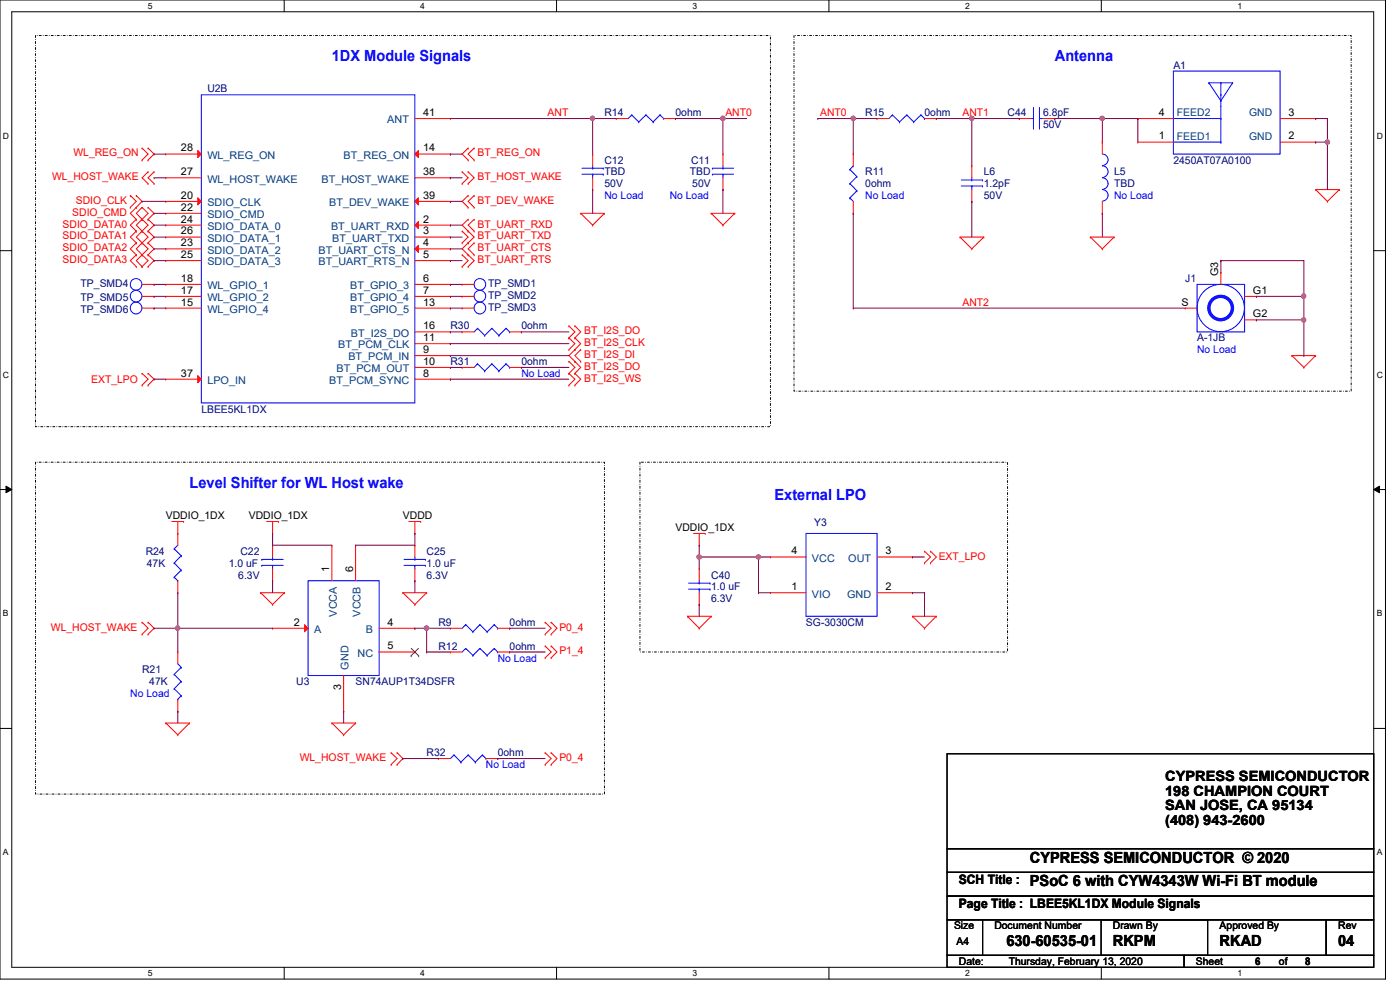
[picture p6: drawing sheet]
<svg xmlns="http://www.w3.org/2000/svg" width="297mm" height="210mm" viewBox="0 0 297 210" stroke-linecap="round" stroke-linejoin="round" font-family="sans-serif">
<path d="M0 0h293.9v207.7h-293.9zM2.5 2.5h288.9v202.7h-288.9z" fill="none" stroke="#000" stroke-width=".21"/>
<g fill="#fff">
<path d="M31.4 .3h.9v1.9h-.9z"/>
<path d="M31.4 205.4h.9v2h-.9z"/>
</g>
<path d="M60.3 0v2.5M60.3 205.2v2.5" fill="none" stroke="#000" stroke-width=".21"/>
<g fill="#fff">
<path d="M89.2 .3h.9v1.9h-.9z"/>
<path d="M89.2 205.4h.9v2h-.9z"/>
</g>
<path d="M118.1 0v2.5M118.1 205.2v2.5" fill="none" stroke="#000" stroke-width=".21"/>
<g fill="#fff">
<path d="M146.9 .3h1v1.9h-1z"/>
<path d="M146.9 205.4h1v2h-1z"/>
</g>
<path d="M175.9 0v2.5M175.9 205.2v2.5" fill="none" stroke="#000" stroke-width=".21"/>
<g fill="#fff">
<path d="M204.7 .3h1v1.9h-1z"/>
<path d="M204.7 205.4h1v2h-1z"/>
</g>
<path d="M233.6 0v2.5M233.6 205.2v2.5" fill="none" stroke="#000" stroke-width=".21"/>
<g fill="#fff">
<path d="M262.5 .3h1v1.9h-1z"/>
<path d="M262.5 205.4h1v2h-1z"/>
<path d="M.6 27.8h1.3v2h-1.3z"/>
<path d="M292.1 27.8h1.2v2h-1.2z"/>
<path d="M.6 78.5h1.3v2h-1.3z"/>
<path d="M292.1 78.5h1.2v2h-1.2z"/>
</g>
<path d="M0 53.2h2.5M291.4 53.2h2.5" fill="none" stroke="#000" stroke-width=".21"/>
<g fill="#fff">
<path d="M.6 129.2h1.2v1.9h-1.2z"/>
<path d="M292.1 129.2h1.1v1.9h-1.1z"/>
</g>
<path d="M0 103.8h2.5M1.3 103.1l1.2 .7-1.2 .7zM291.4 103.8l1.3-.7v1.4zM291.4 103.8h2.5" fill="none" stroke="#000" stroke-width=".21"/>
<path d="M1.3 103.1l1.2 .7-1.2 .7zM291.4 103.8l1.3-.7v1.4z" fill="#000"/>
<g fill="#fff">
<path d="M.6 179.8h1.2v2h-1.2z"/>
<path d="M292.1 179.8h1.1v2h-1.1z"/>
</g>
<path d="M0 154.5h2.5M200.9 159.9h90.5v20.1h-90.5zM291.4 154.5h2.5M200.9 180h90.5v5h-90.5zM200.9 185h90.5v5.1h-90.5zM200.9 195.1h7.5v7.5h-7.5zM200.9 190.1h90.5v5h-90.5zM208.4 195.1h72.9v7.5h-72.9zM233.6 195.1h22.6v7.5h-22.6zM281.3 195.1h10.1v7.5h-10.1zM200.9 202.6h50.3v2.6h-50.3zM251.2 202.6h40.2v2.6h-40.2z" fill="none" stroke="#000" stroke-width=".21"/>
<path d="M7.5 7.5h155.9v83h-155.9zM168.4 7.5h118.2v75.5h-118.2zM7.5 98h120.7v70.4h-120.7zM135.8 98h77.9v40.3h-77.9z" fill="none" stroke="#000" stroke-width=".21" stroke-dasharray=".4 .4 0 .4"/>
<g fill="none" stroke="#f00" stroke-width=".21">
<path d="M30.1 34h.1M30.1 31.4h.1M30.1 31.4l1.3 1.3-1.3 1.3M31.4 31.4h.1M31.4 34h.1M31.4 38.9h.1M31.4 36.4h.1M31.4 31.4l1.3 1.3-1.3 1.3M31.4 36.4l-1.3 1.3 1.3 1.2M32.7 38.9h.1M32.7 36.4h.1M32.7 36.4l-1.3 1.3 1.3 1.2"/>
<path d="M98 38.9h.1M98 36.4h.1M98 36.4l1.3 1.3-1.3 1.2M99.3 38.9h.1M99.3 36.4h.1M99.3 31.4h.1M99.3 34h.1M99.3 36.4l1.3 1.3-1.3 1.2M99.3 31.4l-1.3 1.3 1.3 1.3M100.6 34h.1M100.6 31.4h.1M100.6 31.4l-1.3 1.3 1.3 1.3"/>
<path d="M27.6 44h.1M27.6 41.5h.1M27.6 41.5l1.3 1.2-1.3 1.3M28.9 46.5h.1M28.9 49h.1M28.9 51.5h.1M28.9 54.1h.1M28.9 56.6h.1M28.9 44h.1M28.9 41.5h.1M28.9 51.5l-1.3 1.3 1.3 1.3M28.9 46.5l-1.3 1.3 1.3 1.2"/>
<path d="M28.9 44l-1.3 1.3 1.3 1.2M28.9 49l-1.3 1.3 1.3 1.2M28.9 54.1l-1.3 1.2 1.3 1.3M28.9 41.5l1.2 1.2-1.2 1.3M30.1 49h.1M30.1 46.5h.1M30.1 51.5h.1M30.1 54.1h.1M30.1 56.6h.1M30.1 44h.1M30.1 46.5l1.3 1.3-1.3 1.2M30.1 44l1.3 1.3-2.5 2.5 1.2 1.2"/>
<path d="M30.1 49l1.3 1.3-1.3 1.2M30.1 49l-1.2 1.3 2.5 2.5-2.5 2.5 1.2 1.3M30.1 51.5l-1.2 1.3 1.2 1.3M30.1 54.1l1.3 1.2-1.3 1.3M30.1 44l-1.2 1.3 1.2 1.2M31.4 46.5h.1M31.4 49h.1M31.4 51.5h.1M31.4 54.1h.1M31.4 56.6h.1M31.4 44h.1M31.4 46.5l1.3 1.3-1.3 1.2"/>
<path d="M31.4 51.5l1.3 1.3-1.3 1.3M31.4 49l1.3 1.3-1.3 1.2M31.4 44l1.3 1.3-1.3 1.2M31.4 54.1l1.3 1.2-1.3 1.3M98 51.5h.1M98 49h.1M98 56.6h.1M98 54.1h.1M98 49l1.3 1.3-1.3 1.2M98 54.1l1.3 1.2-1.3 1.3M99.3 46.5h.1M99.3 49h.1"/>
<path d="M99.3 51.5h.1M99.3 56.6h.1M99.3 54.1h.1M99.3 41.5h.1M99.3 44h.1M99.3 46.5l-1.3 1.3 2.6 2.5-1.3 1.2M99.3 54.1l1.3 1.2-1.3 1.3M99.3 51.5l-1.3 1.3 1.3 1.3M99.3 41.5l-1.3 1.2 1.3 1.3M100.6 49h.1M100.6 46.5h.1M100.6 54.1h.1"/>
<path d="M100.6 51.5h.1M100.6 44h.1M100.6 41.5h.1M100.6 46.5l-1.3 1.3 1.3 1.2M100.6 51.5l-1.3 1.3 1.3 1.3M100.6 41.5l-1.3 1.2 1.3 1.3M123.2 45.3h.1M123.2 45.3h5M123.2 45.3l2.5 2.5M125.7 47.8h.1M128.2 45.3h.1M128.2 45.3l-2.5 2.5"/>
<path d="M150.9 45.3h.1M150.9 45.3h5M150.9 45.3l2.5 2.5M153.4 47.8h.1M155.9 45.3h.1M155.9 45.3l-2.5 2.5M203.7 50.3h.1M203.7 50.3h5M203.7 50.3l2.5 2.5M206.2 52.8h.1M208.7 50.3h.1M208.7 50.3l-2.5 2.5"/>
<path d="M231.3 50.3h.1M231.3 50.3h5M231.3 50.3l2.5 2.5M233.8 52.8h.1M236.3 50.3h.1M236.3 50.3l-2.5 2.5M279.1 40.2h.1M279.1 40.2h5M279.1 40.2l2.5 2.5M281.6 42.7h.1M284.1 40.2h.1M284.1 40.2l-2.5 2.5"/>
<path d="M30.1 79.2h.1M30.1 79.2l1.3 1.2-1.3 1.3M31.4 79.2h.1M31.4 79.2l1.3 1.2-1.3 1.3M120.7 74.2h.1M120.7 71.7h.1M120.7 69.1h.1M120.7 79.2h.1M120.7 76.7h.1M120.7 71.7l1.3 1.2-1.3 1.3M120.7 69.1l1.3 1.3-1.3 1.3M120.7 79.2l1.3 1.2-1.3 1.3"/>
<path d="M120.7 76.7l1.3 1.2-1.3 1.3M122 74.2h.1M122 76.7h.1M122 71.7h.1M122 69.1h.1M122 79.2h.1M122 74.2l-1.3 1.2 1.3 1.3M122 71.7l1.2 1.2-1.2 1.3M122 69.1l1.2 1.3-1.2 1.3M122 79.2l1.2 1.2-1.2 1.3M122 76.7l1.2 1.2-1.2 1.3M123.2 76.7h.1"/>
<path d="M123.2 74.2h.1M123.2 74.2l-1.2 1.2 1.2 1.3M274.1 75.4h.1M274.1 75.4h5M274.1 75.4l2.5 2.5M276.6 77.9h.1M279.1 75.4h.1M279.1 75.4l-2.5 2.5M30.1 81.7h.1M31.4 81.7h.1M120.7 81.7h.1M122 81.7h.1"/>
<path d="M36.4 110.6h2.5M37.7 113.2h.1M37.7 110.6v2.6M38.9 110.6h.1M56.6 110.6h2.5M57.8 113.2h.1M57.8 110.6v2.6M59.1 110.6h.1M70.4 115.7h.1M70.4 115.7v7.5M86.7 110.6h2.5M88 113.2h.1"/>
<path d="M88 110.6v2.6M89.2 110.6h.1M147.1 113.2h2.5M148.3 115.7h.1M148.3 113.2v2.5M149.6 113.2h.1M196.1 119.4h.1M196.1 116.9h.1M196.1 116.9l1.3 1.3-1.3 1.2M197.4 119.4h.1M197.4 116.9h.1M197.4 116.9l1.2 1.3-1.2 1.2"/>
<path d="M30.1 134.5h.1M30.1 132h.1M30.1 132l1.3 1.3-1.3 1.2M31.4 132h.1M31.4 134.5h.1M31.4 132l1.3 1.3-1.3 1.2M55.3 125.7h.1M55.3 125.7h5M55.3 125.7l2.5 2.5M57.8 128.2h.1M60.3 125.7h.1M60.3 125.7l-2.5 2.5"/>
<path d="M85.5 125.7h.1M85.5 125.7h5M85.5 125.7l2.5 2.5M88 128.2h.1M90.5 125.7h.1M90.5 125.7l-2.5 2.5M115.7 134.5h.1M115.7 132h.1M115.7 139.5h.1M115.7 137h.1M115.7 132l1.2 1.3-1.2 1.2M115.7 137l1.2 1.3-1.2 1.2"/>
<path d="M116.9 134.5h.1M116.9 132h.1M116.9 139.5h.1M116.9 137h.1M116.9 132l1.3 1.3-1.3 1.2M116.9 137l1.3 1.3-1.3 1.2M145.8 130.7h.1M145.8 130.7h5.1M145.8 130.7l2.5 2.6M148.3 133.3h.1M150.9 130.7h.1M150.9 130.7l-2.6 2.6"/>
<path d="M193.6 130.7h.1M193.6 130.7h5M193.6 130.7l2.5 2.6M196.1 133.3h.1M198.6 130.7h.1M198.6 130.7l-2.5 2.6M35.2 153.4h.1M35.2 153.4h5M35.2 153.4l2.5 2.5M37.7 155.9h.1M40.2 153.4h.1M40.2 153.4l-2.5 2.5"/>
<path d="M70.4 153.4h.1M70.4 153.4h5M70.4 153.4l2.5 2.5M72.9 155.9h.1M75.4 153.4h.1M75.4 153.4l-2.5 2.5M83 159.7h.1M83 159.7l1.2 1.2-1.2 1.3M84.2 159.7h.1M84.2 159.7l1.3 1.2-1.3 1.3M115.7 159.7h.1M115.7 159.7l1.2 1.2-1.2 1.3"/>
<path d="M116.9 159.7h.1M116.9 159.7l1.3 1.2-1.3 1.3M83 162.2h.1M84.2 162.2h.1M115.7 162.2h.1M116.9 162.2h.1"/>
</g>
<path d="M65.4 123.2h15v20.1h-15z" fill="none" stroke="#00f" stroke-width=".21"/>
<path d="M64.6 132.5l.8 .8-.8 .7z" fill="#f00"/>
<g fill="none" stroke="#f00" stroke-width=".21">
<path d="M125.7 32.7h.1M125.7 32.7v2.5M125.7 37.7v2.5M130.7 25.1h.1M130.7 25.1h2.6M140.8 25.1h2.5M143.3 25.1h.1M153.4 32.7h.1M153.4 32.7v2.5M153.4 37.7v2.5M186.1 25.1h.1M186.1 25.1h2.5"/>
<path d="M196.1 25.1h2.5M198.6 25.1h.1M206.2 35.2h.1M206.2 35.2v2.5M216.2 25.1h.1M216.2 25.1h2.5M221.3 25.1h2.5M223.8 25.1h.1M233.8 30.1h.1M233.8 30.1v2.6M241.4 30.1h.1M241.4 25.1h.1"/>
<path d="M241.4 25.1h7.5M241.4 30.1h7.5M271.6 25.1h7.5M271.6 30.1h7.5M279.1 30.1h.1M279.1 25.1h.1M125.7 40.2h.1M153.4 40.2h.1M206.2 42.7h.1M206.2 40.2v2.5M233.8 45.3h.1M233.8 42.7v2.6"/>
<path d="M259 57.8h.1M259 57.8v2.5M30.1 60.3h2.6M30.1 65.4h2.6M32.7 60.3h.1M32.7 65.4h.1M98 77.9h.1M98 60.3h.1M98 65.4h.1M98 70.4h.1M98 77.9h2.6M98 60.3h2.6"/>
<path d="M98 65.4h2.6M98 70.4h2.6M108.1 77.9h2.5M108.1 70.4h2.5M110.6 77.9h.1M110.6 70.4h.1M251.5 65.4h.1M251.5 65.4h2.5M264 62.9h2.5M264 67.9h2.5M266.5 62.9h.1M266.5 67.9h.1"/>
<path d="M37.7 113.2h.1M37.7 113.2v2.5M57.8 115.7h.1M57.8 115.7v2.5M75.4 115.7h.1M75.4 115.7v7.5M88 115.7h.1M88 115.7v2.5M163.4 118.2h.1M163.4 118.2h7.6M186.1 118.2h7.5M193.6 118.2h.1"/>
<path d="M37.7 138.3h.1M37.7 125.7h.1M37.7 123.2v2.5M37.7 138.3v2.5M57.8 133.3h.1M57.8 123.2h.1M57.8 133.3h7.6M57.8 120.7v2.5M64.6 132.5l.8 .8-.8 .7zM80.4 133.3h7.6M80.4 138.3h7.6M88 133.3h.1"/>
<path d="M88 138.3h.1M88 123.2h.1M88 120.7v2.5M95.5 133.3h.1M95.5 133.3h2.5M105.6 133.3h2.5M108.1 133.3h.1M148.3 120.7h.1M148.3 128.2h.1M148.3 120.7v2.5M148.3 125.7v2.5M163.4 125.7h.1"/>
<path d="M163.4 125.7h7.6M186.1 125.7h7.5M193.6 125.7h.1M37.7 150.9h.1M37.7 148.3v2.6M72.9 150.9h.1M72.9 143.3v7.6M93 160.9h.1M93 160.9h2.5M103.1 160.9h2.5M105.6 160.9h.1"/>
</g>
<path d="M87.2 139.1h.1M87.2 137.5l1.6 1.6M88.8 137.5l-1.6 1.6M88.8 139.1h.1" fill="none" stroke="#804000" stroke-width=".21"/>
<g fill="none" stroke="#00f" stroke-width=".21">
<path d="M248.9 15.1h22.7v17.6h-22.7zM256.5 17.6h.1M256.5 17.6h5M256.5 17.6l2.5 3.8M259 17.6h.1M259 17.6v12.5M261.5 17.6h.1M261.5 17.6l-2.5 3.8M42.7 20.1h45.3v65.4h-45.3zM123.4 37h4.6M123.4 35.7h4.6M125.7 35.7h.1"/>
<path d="M125.7 37h.1M125.7 35.2v.5M125.7 37v.7M128 37h.1M128 35.7h.1M134 24.4h.1M134 24.4l-.7 .7M134 24.4l1.5 1.5M135.5 25.9h.1M137 24.4h.1M137 24.4l-1.5 1.5M137 24.4l1.6 1.5"/>
<path d="M138.6 25.9h.1M140 24.4h.1M140 24.4l-1.4 1.5M140 24.4l.8 .7M140.8 25.1h.1M151.1 37h.1M151.1 35.7h.1M151.1 37h4.5M151.1 35.7h4.5M153.4 35.7h.1M153.4 37h.1M153.4 35.2v.5"/>
<path d="M153.4 37v.7M189.3 24.4h.1M189.3 24.4l-.7 .7M189.3 24.4l1.5 1.5M190.8 25.9h.1M192.4 24.4h.1M192.4 24.4l-1.6 1.5M192.4 24.4l1.4 1.5M193.8 25.9h.1M195.4 24.4h.1M195.4 24.4l-1.6 1.5M195.4 24.4l.7 .7"/>
<path d="M196.1 25.1h.1M203.9 39.5h4.5M203.9 38.2h4.5M206.2 38.2h.1M206.2 39.5h.1M206.2 37.7v.5M206.2 39.5v.7M208.4 39.5h.1M208.4 38.2h.1M218.7 25.1h.5M219.2 25.1h.1M219.2 22.9h.1"/>
<path d="M219.2 22.9v4.5M220.5 22.9h.1M220.5 25.1h.1M220.5 25.1h.8M220.5 22.9v4.5M233.8 32.7a1.23 1.23 0 0 1 1.3 1.2 1.23 1.23 0 0 1-1.3 1.2 1.27 1.27 0 0 1 1.3 1.3 1.27 1.27 0 0 1-1.3 1.3M233.8 37.7a1.23 1.23 0 0 1 1.3 1.2 1.23 1.23 0 0 1-1.3 1.3M248.9 25.1h10.1M248.9 30.1h10.1M259 20.1h.1M259 21.4h.1M259 25.1h.1"/>
<path d="M259 30.1h.1M233.8 40.2a1.23 1.23 0 0 1 1.3 1.2 1.23 1.23 0 0 1-1.3 1.3M101.3 77.2h.1M101.3 69.6h.1M101.3 77.2l-.7 .7M101.3 77.2l1.5 1.5M101.3 69.6l-.7 .8M101.3 69.6l1.5 1.6M102.8 78.7h.1M102.8 71.2h.1M104.4 77.2h.1M104.4 69.6h.1"/>
<path d="M104.4 77.2l-1.6 1.5M104.4 77.2l1.4 1.5M104.4 69.6l-1.6 1.6M104.4 69.6l1.4 1.6M105.8 78.7h.1M105.8 71.2h.1M107.4 77.2h.1M107.4 69.6h.1M107.4 77.2l-1.6 1.5M107.4 77.2l.7 .7M107.4 69.6l-1.6 1.6M107.4 69.6l.7 .8"/>
<path d="M108.1 77.9h.1M108.1 70.4h.1M254 60.3h10v10.1h-10zM37 116.4h.1M37 119.4h.1M37 116.4l1.4 1.5M37 119.4l1.4 1.5M37.7 115.7l-.7 .7M38.4 117.9h.1M38.4 117.9l-1.4 1.5M55.5 119.9h.1M55.5 118.7h.1"/>
<path d="M55.5 119.9h4.6M55.5 118.7h4.6M57.8 118.7h.1M57.8 119.9h.1M57.8 118.2v.5M57.8 119.9v.8M85.7 119.9h4.6M85.7 118.7h4.6M88 118.7h.1M88 119.9h.1M88 118.2v.5M88 119.9v.8"/>
<path d="M90.3 119.9h.1M90.3 118.7h.1M171 113.2h15.1v17.5h-15.1zM37 122.4h.1M37 122.4l.7 .8M37.7 123.2h.1M38.4 120.9h.1M38.4 120.9l-1.4 1.5M98.8 132.5h.1M98.8 132.5l-.8 .8M98.8 132.5l1.5 1.5M100.3 134h.1"/>
<path d="M101.8 132.5h.1M101.8 132.5l-1.5 1.5M101.8 132.5l1.5 1.5M103.3 134h.1M104.9 132.5h.1M104.9 132.5l-1.6 1.5M104.9 132.5l.7 .8M105.6 133.3h.1M146.1 125h4.5M146.1 123.7h4.5M148.3 123.7h.1M148.3 125h.1"/>
<path d="M148.3 123.2v.5M148.3 125v.7M150.6 125h.1M150.6 123.7h.1M37 143h.1M37 146.1h.1M37 143l1.4 1.6M37 146.1l1.4 1.5M37.7 148.3h.1M37.7 140.8l.7 .8M38.4 141.6h.1M38.4 144.6h.1"/>
<path d="M38.4 147.6h.1M38.4 141.6l-1.4 1.4M38.4 144.6l-1.4 1.5M38.4 147.6l-.7 .7M96.3 160.1h.1M96.3 160.1l-.8 .8M96.3 160.1l1.5 1.6M97.8 161.7h.1M99.3 160.1h.1M99.3 160.1l-1.5 1.6M99.3 160.1l1.5 1.6M100.8 161.7h.1"/>
<path d="M102.3 160.1h.1M102.3 160.1l-1.5 1.6M102.3 160.1l.8 .8M103.1 160.9h.1"/>
<circle cx="28.9" cy="65.3" r="1.24"/>
<circle cx="28.9" cy="60.3" r="1.23"/>
<circle cx="101.8" cy="65.3" r="1.24"/>
<circle cx="101.8" cy="60.3" r="1.23"/>
<circle cx="259" cy="65.3" r="5"/>
</g>
<circle cx="259" cy="65.3" r="2.49" fill="none" stroke="#00f" stroke-width=".72"/>
<path d="M42 31.9l.7 .8-.7 .7z" fill="#f00"/>
<path d="M35.2 32.7h.1M35.2 37.7h.1M35.2 32.7h7.5M35.2 37.7h7.5M42 31.9l.7 .8-.7 .7z" fill="none" stroke="#f00" stroke-width=".21"/>
<path d="M42 42l.7 .7-.7 .8z" fill="#f00"/>
<g fill="none" stroke="#f00" stroke-width=".21">
<path d="M35.2 42.7h.1M35.2 45.3h.1M35.2 47.8h.1M35.2 50.3h.1M35.2 52.8h.1M35.2 55.3h.1M35.2 42.7h7.5M35.2 45.3h7.5M35.2 47.8h7.5M35.2 50.3h7.5M35.2 52.8h7.5M35.2 55.3h7.5"/>
<path d="M42 42l.7 .7-.7 .8zM35.2 60.3h.1M35.2 62.9h.1M35.2 65.4h.1M35.2 60.3h7.5M35.2 62.9h7.5M35.2 65.4h7.5"/>
</g>
<path d="M42 79.7l.7 .7-.7 .8z" fill="#f00"/>
<path d="M88 25.1h7.5M95.5 25.1h.1M42 79.7l.7 .7-.7 .8zM35.2 80.4h.1M35.2 80.4h7.5" fill="none" stroke="#f00" stroke-width=".21"/>
<path d="M88 32.7l.8-.8v1.5z" fill="#f00"/>
<path d="M88 32.7l.8-.8v1.5zM88 32.7h7.5M88 37.7h7.5M95.5 32.7h.1M95.5 37.7h.1" fill="none" stroke="#f00" stroke-width=".21"/>
<path d="M88.8 42v1.5l-.8-.8z" fill="#f00"/>
<path d="M88 42.7h7.5M88.8 42v1.5l-.8-.8zM95.5 42.7h.1" fill="none" stroke="#f00" stroke-width=".21"/>
<path d="M88 47.8l.8-.8v1.5z" fill="#f00"/>
<path d="M88 47.8l.8-.8v1.5zM88 47.8h7.5M88 50.3h7.5M95.5 47.8h.1M95.5 50.3h.1" fill="none" stroke="#f00" stroke-width=".21"/>
<path d="M88 52.8l.8-.8v1.6z" fill="#f00"/>
<g fill="none" stroke="#f00" stroke-width=".21">
<path d="M181 32.7h.1M181 32.7v2.5M88 52.8l.8-.8v1.6zM88 52.8h7.5M88 55.3h7.5M95.5 52.8h.1M95.5 55.3h.1M181 45.3h.1M181 42.7v2.6M30.1 62.9h2.6M32.7 62.9h.1M88 60.3h7.5"/>
<path d="M88 62.9h7.5M88 65.4h7.5M88 70.4h7.5M88 72.9h7.5M88 75.4h7.5M88 77.9h7.5M95.5 60.3h.1M95.5 62.9h.1M95.5 65.4h.1M95.5 70.4h.1M95.5 72.9h.1M95.5 75.4h.1"/>
<path d="M95.5 77.9h.1M98 62.9h.1M98 62.9h2.6M88 80.4h7.5M95.5 80.4h.1M95.5 138.3h.1M95.5 138.3h2.5M105.6 138.3h2.5M108.1 138.3h.1"/>
</g>
<g fill="none" stroke="#00f" stroke-width=".21">
<path d="M180.3 38.9h.1M180.3 35.9h.1M180.3 38.9l1.5 1.6M180.3 35.9l1.5 1.6M181 35.2h.1M181 35.2l-.7 .7M181.8 37.5h.1M181.8 37.5l-1.5 1.4M180.3 42h.1M180.3 42l.7 .7M181.8 40.5h.1M181.8 40.5l-1.5 1.5"/>
<path d="M98.8 137.5h.1M98.8 137.5l-.8 .8M98.8 137.5l1.5 1.5M100.3 139h.1M101.8 137.5h.1M101.8 137.5l-1.5 1.5M101.8 137.5l1.5 1.5M103.3 139h.1M104.9 137.5h.1M104.9 137.5l-1.6 1.5M104.9 137.5l.7 .8M105.6 138.3h.1"/>
<circle cx="28.9" cy="62.8" r="1.23"/>
<circle cx="101.8" cy="62.8" r="1.23"/>
</g>
<path d="M259 55.3h.1M259 55.3h17.6v12.6M181 65.4h.1M181 65.4h70.5M266.5 62.9h.1M266.5 62.9h10.1M276.6 62.9h.1" fill="none" stroke="#800040" stroke-width=".21"/>
<circle cx="276.6" cy="67.9" r=".47" fill="#f0f"/>
<circle cx="276.6" cy="67.9" r=".47" fill="none" stroke="#f0f" stroke-width=".21"/>
<circle cx="276.6" cy="62.8" r=".47" fill="#f0f"/>
<circle cx="276.6" cy="62.8" r=".47" fill="none" stroke="#f0f" stroke-width=".21"/>
<path d="M259 55.3h.1M259 55.3v2.5M266.5 67.9h.1M266.5 67.9h10.1v7.5M276.6 75.4h.1M148.3 115.7h.1M148.3 118.2h.1M148.3 115.7v2.5M148.3 118.2h12.6" fill="none" stroke="#800040" stroke-width=".21"/>
<circle cx="160.9" cy="118.1" r=".48" fill="#f0f"/>
<circle cx="160.9" cy="118.1" r=".48" fill="none" stroke="#f0f" stroke-width=".21"/>
<circle cx="148.3" cy="118.1" r=".48" fill="#f0f"/>
<circle cx="148.3" cy="118.1" r=".48" fill="none" stroke="#f0f" stroke-width=".21"/>
<g fill="none" stroke="#800040" stroke-width=".21">
<path d="M233.8 25.1h.1M233.8 25.1v5M148.3 118.2h.1M148.3 118.2v2.5M160.9 118.2h.1M160.9 118.2v7.5M160.9 118.2h2.5M193.6 118.2h.1M193.6 118.2h2.5M148.3 128.2h.1M148.3 128.2v2.5M160.9 125.7h.1"/>
<path d="M160.9 125.7h2.5M193.6 125.7h.1M193.6 125.7h2.5M196.1 125.7h.1M196.1 125.7v5"/>
</g>
<circle cx="233.8" cy="25.1" r=".48" fill="#f0f"/>
<circle cx="233.8" cy="25.1" r=".48" fill="none" stroke="#f0f" stroke-width=".21"/>
<path d="M181 25.1h.1M181 25.1v7.6M233.8 25.1h.1M233.8 25.1h7.6M181 45.3h.1M181 45.3v20.1" fill="none" stroke="#800040" stroke-width=".21"/>
<circle cx="181" cy="25.1" r=".47" fill="#f0f"/>
<circle cx="181" cy="25.1" r=".47" fill="none" stroke="#f0f" stroke-width=".21"/>
<path d="M181 25.1h.1M181 25.1h5.1M281.6 25.1h.1M281.6 25.1v5" fill="none" stroke="#800040" stroke-width=".21"/>
<circle cx="281.6" cy="30.1" r=".47" fill="#f0f"/>
<circle cx="281.6" cy="30.1" r=".47" fill="none" stroke="#f0f" stroke-width=".21"/>
<g fill="none" stroke="#800040" stroke-width=".21">
<path d="M32.7 32.7h.1M32.7 37.7h.1M32.7 32.7h2.5M32.7 37.7h2.5M95.5 32.7h.1M95.5 37.7h.1M95.5 25.1h30.2M95.5 32.7h2.5M95.5 37.7h2.5M125.7 25.1h.1M125.7 25.1v7.6M153.4 25.1h.1"/>
<path d="M153.4 25.1h5M173.5 25.1h.1M173.5 25.1h7.5M30.1 42.7h.1M30.1 42.7h5.1M32.7 45.3h.1M32.7 47.8h.1M32.7 50.3h.1M32.7 52.8h.1M32.7 55.3h.1M32.7 45.3h2.5M32.7 47.8h2.5"/>
<path d="M32.7 50.3h2.5M32.7 52.8h2.5M32.7 55.3h2.5M95.5 47.8h.1M95.5 50.3h.1M95.5 55.3h.1M95.5 52.8h.1M95.5 42.7h.1M95.5 42.7h2.5M95.5 47.8h2.5M95.5 50.3h2.5M95.5 52.8h2.5"/>
<path d="M95.5 55.3h2.5M32.7 80.4h.1M32.7 80.4h2.5"/>
</g>
<circle cx="125.7" cy="25.1" r=".47" fill="#f0f"/>
<circle cx="125.7" cy="25.1" r=".47" fill="none" stroke="#f0f" stroke-width=".21"/>
<path d="M125.7 25.1h.1M125.7 25.1h5M143.3 25.1h.1M143.3 25.1h10.1" fill="none" stroke="#800040" stroke-width=".21"/>
<circle cx="153.4" cy="25.1" r=".48" fill="#f0f"/>
<circle cx="153.4" cy="25.1" r=".48" fill="none" stroke="#f0f" stroke-width=".21"/>
<g fill="none" stroke="#800040" stroke-width=".21">
<path d="M153.4 25.1h.1M153.4 25.1v7.6M125.7 40.2h.1M125.7 40.2v5.1M153.4 40.2h.1M153.4 40.2v5.1M32.7 65.4h.1M32.7 60.3h.1M32.7 62.9h.1M32.7 65.4h2.5M32.7 62.9h2.5M32.7 60.3h2.5"/>
<path d="M95.5 75.4h.1M95.5 72.9h.1M95.5 65.4h.1M95.5 62.9h.1M95.5 60.3h.1M95.5 70.4h.1M95.5 77.9h.1M95.5 75.4h25.2M95.5 72.9h25.2M95.5 70.4h2.5M95.5 65.4h2.5M95.5 62.9h2.5"/>
<path d="M95.5 60.3h2.5M95.5 77.9h2.5M110.6 70.4h.1M110.6 77.9h.1M110.6 70.4h10.1M110.6 77.9h10.1M95.5 80.4h.1M95.5 80.4h25.2M37.7 125.7h.1M37.7 133.3h.1M37.7 133.3h20.1M37.7 125.7v12.6"/>
<path d="M57.8 123.2h.1M57.8 123.2v2.5M88 133.3h.1M88 123.2h.1M88 133.3h2.5M88 123.2v2.5"/>
</g>
<circle cx="37.7" cy="133.2" r=".48" fill="#f0f"/>
<circle cx="37.7" cy="133.2" r=".48" fill="none" stroke="#f0f" stroke-width=".21"/>
<path d="M90.5 133.3h.1M90.5 138.3h.1M90.5 133.3h5M90.5 138.3h5M90.5 133.3v5M108.1 133.3h.1M108.1 138.3h.1M108.1 133.3h7.6M108.1 138.3h7.6M37.7 150.9h.1M37.7 150.9v2.5" fill="none" stroke="#800040" stroke-width=".21"/>
<circle cx="90.5" cy="133.2" r=".49" fill="#f0f"/>
<circle cx="90.5" cy="133.2" r=".49" fill="none" stroke="#f0f" stroke-width=".21"/>
<g fill="none" stroke="#800040" stroke-width=".21">
<path d="M198.6 25.1h.1M198.6 25.1h7.6M206.2 25.1h.1M206.2 25.1v10.1M223.8 25.1h.1M223.8 25.1h10M241.4 25.1h.1M241.4 25.1v5M279.1 25.1h.1M279.1 30.1h.1M279.1 25.1h2.5M279.1 30.1h2.5"/>
<path d="M281.6 30.1h.1M281.6 30.1v10.1M206.2 42.7h.1M206.2 42.7v7.6M233.8 45.3h.1M233.8 45.3v5M57.8 113.2h.1M57.8 115.7h.1M57.8 113.2v2.5M57.8 115.7h12.6M75.4 115.7h.1M88 113.2h.1"/>
<path d="M88 113.2v2.5h-12.6M32.7 133.3h.1M32.7 133.3h5M72.9 150.9h.1M72.9 150.9v2.5M85.5 160.9h.1M85.5 160.9h7.5M105.6 160.9h.1M105.6 160.9h10.1"/>
</g>
<circle cx="206.2" cy="25.1" r=".47" fill="#f0f"/>
<circle cx="206.2" cy="25.1" r=".47" fill="none" stroke="#f0f" stroke-width=".21"/>
<path d="M206.2 25.1h10M216.2 25.1h.1" fill="none" stroke="#800040" stroke-width=".21"/>
<circle cx="276.6" cy="67.9" r=".47" fill="#f0f"/>
<circle cx="276.6" cy="67.9" r=".47" fill="none" stroke="#f0f" stroke-width=".21"/>
<circle cx="276.6" cy="62.8" r=".47" fill="#f0f"/>
<circle cx="276.6" cy="62.8" r=".47" fill="none" stroke="#f0f" stroke-width=".21"/>
<circle cx="160.9" cy="118.1" r=".48" fill="#f0f"/>
<circle cx="160.9" cy="118.1" r=".48" fill="none" stroke="#f0f" stroke-width=".21"/>
<circle cx="148.3" cy="118.1" r=".48" fill="#f0f"/>
<circle cx="148.3" cy="118.1" r=".48" fill="none" stroke="#f0f" stroke-width=".21"/>
<circle cx="233.8" cy="25.1" r=".48" fill="#f0f"/>
<circle cx="233.8" cy="25.1" r=".48" fill="none" stroke="#f0f" stroke-width=".21"/>
<circle cx="181" cy="25.1" r=".47" fill="#f0f"/>
<circle cx="181" cy="25.1" r=".47" fill="none" stroke="#f0f" stroke-width=".21"/>
<circle cx="281.6" cy="30.1" r=".47" fill="#f0f"/>
<circle cx="281.6" cy="30.1" r=".47" fill="none" stroke="#f0f" stroke-width=".21"/>
<circle cx="125.7" cy="25.1" r=".47" fill="#f0f"/>
<circle cx="125.7" cy="25.1" r=".47" fill="none" stroke="#f0f" stroke-width=".21"/>
<circle cx="153.4" cy="25.1" r=".48" fill="#f0f"/>
<circle cx="153.4" cy="25.1" r=".48" fill="none" stroke="#f0f" stroke-width=".21"/>
<circle cx="37.7" cy="133.2" r=".48" fill="#f0f"/>
<circle cx="37.7" cy="133.2" r=".48" fill="none" stroke="#f0f" stroke-width=".21"/>
<circle cx="90.5" cy="133.2" r=".49" fill="#f0f"/>
<circle cx="90.5" cy="133.2" r=".49" fill="none" stroke="#f0f" stroke-width=".21"/>
<circle cx="206.2" cy="25.1" r=".47" fill="#f0f"/>
<circle cx="206.2" cy="25.1" r=".47" fill="none" stroke="#f0f" stroke-width=".21"/>
<g font-size="3.3" fill="#00f">
<text x="70.4" y="13">1DX Module Signals</text>
<text x="223.8" y="13">Antenna</text>
<text x="40.2" y="103.6">Level Shifter for WL Host wake</text>
<text x="164.3" y="106.1">External LPO</text>
</g>
<g font-size="3.3">
<text x="218.5" y="183">CYPRESS SEMICONDUCTOR © 2020</text>
<text x="218.5" y="188">PSoC 6 with CYW4343W Wi-Fi BT module</text>
<text x="213.5" y="200.6">630-60535-01</text>
<text x="236.1" y="200.6">RKPM</text>
<text x="258.7" y="200.6">RKAD</text>
<text x="283.9" y="200.6">04</text>
</g>
<g font-size="3">
<text x="247.2" y="165.7">CYPRESS SEMICONDUCTOR</text>
<text x="247.2" y="168.8">198 CHAMPION COURT</text>
<text x="247.2" y="171.9">SAN JOSE, CA 95134</text>
<text x="247.2" y="175">(408) 943-2600</text>
</g>
<g font-size="2.8">
<text x="203.4" y="187.6">SCH Title :</text>
<text x="203.4" y="192.7">Page Title : LBEE5KL1DX Module Signals</text>
</g>
<g font-size="2.2" fill="#000080">
<text x="248.9" y="14.6">A1</text>
<text x="44" y="19.6">U2B</text>
<text x="128.2" y="24.6">R14</text>
<text x="143.3" y="24.6">0ohm</text>
<text x="183.6" y="24.6">R15</text>
<text x="196.1" y="24.6">0ohm</text>
<text x="213.7" y="24.6">C44</text>
<text x="221.3" y="24.6">6.8pF</text>
<text x="221.3" y="27.2">50V</text>
<text x="128.2" y="34.7">C12</text>
<text x="146.6" y="34.7">C11</text>
<text x="248.9" y="34.7">2450AT07A0100</text>
<text x="128.2" y="37.2">TBD</text>
<text x="128.2" y="39.8">50V</text>
<text x="146.3" y="37.2">TBD</text>
<text x="146.9" y="39.8">50V</text>
<text x="183.6" y="37.2">R11</text>
<text x="183.6" y="39.8">0ohm</text>
<text x="208.7" y="37.2">L6</text>
<text x="208.7" y="39.8">1.2pF</text>
<text x="236.3" y="37.2">L5</text>
<text x="236.3" y="39.8">TBD</text>
<text x="208.7" y="42.2">50V</text>
<text x="251.5" y="59.9">J1</text>
<text x="17.1" y="60.9">TP_SMD4</text>
<text x="17.1" y="63.9">TP_SMD5</text>
<text x="103.6" y="60.9">TP_SMD1</text>
<text x="103.6" y="65.9">TP_SMD3</text>
<text x="103.6" y="63.4">TP_SMD2</text>
<text x="17.1" y="66.4">TP_SMD6</text>
<text x="95.5" y="69.9">R30</text>
<text x="110.6" y="69.9">0ohm</text>
<text x="95.5" y="77.5">R31</text>
<text x="110.6" y="77.5">0ohm</text>
<text x="254" y="72.4">A-1JB</text>
<text x="42.7" y="87.5">LBEE5KL1DX</text>
<text x="172.7" y="111.6">Y3</text>
<text x="30.9" y="117.7">R24</text>
<text x="51" y="117.7">C22</text>
<text x="90.5" y="117.7">C25</text>
<text x="31.2" y="120.2">47K</text>
<text x="48.5" y="120.2">1.0 uF</text>
<text x="50.5" y="122.7">6.3V</text>
<text x="90.5" y="120.2">1.0 uF</text>
<text x="90.5" y="122.7">6.3V</text>
<text x="150.9" y="122.7">C40</text>
<text x="150.9" y="125.2">1.0 uF</text>
<text x="150.9" y="127.8">6.3V</text>
<text x="93" y="132.8">R9</text>
<text x="93" y="137.8">R12</text>
<text x="108.1" y="137.8">0ohm</text>
<text x="108.1" y="132.8">0ohm</text>
<text x="171" y="132.8">SG-3030CM</text>
<text x="30.1" y="142.8">R21</text>
<text x="31.7" y="145.3">47K</text>
<text x="62.9" y="145.3">U3</text>
<text x="75.4" y="145.3">SN74AUP1T34DSFR</text>
<text x="90.5" y="160.4">R32</text>
<text x="105.6" y="160.4">0ohm</text>
</g>
<g font-size="2.2" fill="#004080">
<text x="82.2" y="26.2">ANT</text>
<text x="249.7" y="29.7">FEED1</text>
<text x="249.7" y="24.6">FEED2</text>
<text x="265" y="29.7">GND</text>
<text x="265" y="24.6">GND</text>
<text x="44" y="33.7">WL_REG_ON</text>
<text x="72.9" y="33.7">BT_REG_ON</text>
<text x="44" y="38.7">WL_HOST_WAKE</text>
<text x="68.2" y="38.7">BT_HOST_WAKE</text>
<text x="44" y="43.7">SDIO_CLK</text>
<text x="44" y="46.3">SDIO_CMD</text>
<text x="69.8" y="43.7">BT_DEV_WAKE</text>
<text x="44" y="48.8">SDIO_DATA_0</text>
<text x="44" y="51.3">SDIO_DATA_1</text>
<text x="44" y="53.8">SDIO_DATA_2</text>
<text x="67.6" y="53.8">BT_UART_CTS_N</text>
<text x="70.2" y="48.8">BT_UART_RXD</text>
<text x="70.5" y="51.3">BT_UART_TXD</text>
<text x="44" y="56.3">SDIO_DATA_3</text>
<text x="67.6" y="56.3">BT_UART_RTS_N</text>
<text x="44" y="61.3">WL_GPIO_1</text>
<text x="44" y="63.9">WL_GPIO_2</text>
<text x="74.3" y="61.3">BT_GPIO_3</text>
<text x="74.3" y="63.9">BT_GPIO_4</text>
<text x="44" y="66.4">WL_GPIO_4</text>
<text x="74.3" y="66.4">BT_GPIO_5</text>
<text x="74.4" y="71.4">BT_I2S_DO</text>
<text x="71.8" y="73.9">BT_PCM_CLK</text>
<text x="73.9" y="76.5">BT_PCM_IN</text>
<text x="44" y="81.4">LPO_IN</text>
<text x="69.8" y="81.4">BT_PCM_SYNC</text>
<text x="71.4" y="79">BT_PCM_OUT</text>
<text x="172.3" y="119.2">VCC</text>
<text x="180" y="119.2">OUT</text>
<text x="71.5" y="130.8" transform="rotate(-90 71.5 130.8)">VCCA</text>
<text x="76.5" y="130.8" transform="rotate(-90 76.5 130.8)">VCCB</text>
<text x="172.3" y="126.7">VIO</text>
<text x="179.7" y="126.7">GND</text>
<text x="66.6" y="134.3">A</text>
<text x="77.6" y="134.3">B</text>
<text x="74" y="142" transform="rotate(-90 74 142)">GND</text>
<text x="75.9" y="139.3">NC</text>
</g>
<g font-size="2.2">
<text x="89.8" y="24.6">41</text>
<text x="245.9" y="29.6">1</text>
<text x="245.9" y="24.6">4</text>
<text x="273.3" y="29.6">2</text>
<text x="273.3" y="24.6">3</text>
<text x="38.4" y="32.1">28</text>
<text x="89.8" y="32.1">14</text>
<text x="38.4" y="37.2">27</text>
<text x="89.8" y="37.2">38</text>
<text x="38.4" y="42.2">20</text>
<text x="38.4" y="44.7">22</text>
<text x="38.4" y="47.2">24</text>
<text x="89.8" y="42.2">39</text>
<text x="89.8" y="47.2">2</text>
<text x="38.4" y="49.7">26</text>
<text x="38.4" y="52.2">23</text>
<text x="89.8" y="49.7">3</text>
<text x="89.8" y="52.2">4</text>
<text x="38.4" y="54.7">25</text>
<text x="38.4" y="59.8">18</text>
<text x="89.8" y="54.7">5</text>
<text x="89.8" y="59.8">6</text>
<text x="258.4" y="58.5" transform="rotate(-90 258.4 58.5)">G3</text>
<text x="38.4" y="62.3">17</text>
<text x="38.4" y="64.8">15</text>
<text x="89.8" y="62.3">7</text>
<text x="89.8" y="64.8">13</text>
<text x="250.7" y="64.8">S</text>
<text x="265.8" y="62.3">G1</text>
<text x="89.8" y="69.8">16</text>
<text x="265.8" y="67.3">G2</text>
<text x="89.8" y="72.3">11</text>
<text x="89.8" y="74.9">9</text>
<text x="89.8" y="77.4">10</text>
<text x="38.4" y="79.9">37</text>
<text x="89.8" y="79.9">8</text>
<text x="35.2" y="110.2">VDDIO_1DX</text>
<text x="52.8" y="110.2">VDDIO_1DX</text>
<text x="85.5" y="110.2">VDDD</text>
<text x="143.3" y="112.6">VDDIO_1DX</text>
<text x="167.9" y="117.6">4</text>
<text x="187.8" y="117.6">3</text>
<text x="69.8" y="121.4" transform="rotate(-90 69.8 121.4)">1</text>
<text x="74.9" y="121.4" transform="rotate(-90 74.9 121.4)">6</text>
<text x="167.9" y="125.2">1</text>
<text x="187.8" y="125.2">2</text>
<text x="62.3" y="132.7">2</text>
<text x="82.2" y="132.7">4</text>
<text x="82.2" y="137.8">5</text>
<text x="72.3" y="146.3" transform="rotate(-90 72.3 146.3)">3</text>
<text x="202.4" y="197.1">Size</text>
<text x="210.9" y="197.1">Document Number</text>
<text x="236.1" y="197.1">Drawn By</text>
<text x="258.7" y="197.1">Approved By</text>
<text x="283.9" y="197.1">Rev</text>
<text x="202.9" y="200.4">A4</text>
<text x="203.4" y="204.7">Date:</text>
<text x="214" y="204.7">Thursday, February 13, 2020</text>
<text x="253.7" y="204.7">Sheet</text>
<text x="266.3" y="204.7">6</text>
<text x="271.3" y="204.7">of</text>
<text x="276.9" y="204.7">8</text>
</g>
<g font-size="2.2" fill="#f00">
<text x="116.2" y="24.6">ANT</text>
<text x="153.9" y="24.6">ANT0</text>
<text x="174" y="24.6">ANT0</text>
<text x="204.2" y="24.6">ANT1</text>
<text x="15.6" y="33.2">WL_REG_ON</text>
<text x="101.3" y="33.2">BT_REG_ON</text>
<text x="11" y="38.2">WL_HOST_WAKE</text>
<text x="101.3" y="38.2">BT_HOST_WAKE</text>
<text x="15.3" y="45.8">SDIO_CMD</text>
<text x="16.1" y="43.3">SDIO_CLK</text>
<text x="101.3" y="43.3">BT_DEV_WAKE</text>
<text x="13.3" y="48.3">SDIO_DATA0</text>
<text x="13.3" y="50.8">SDIO_DATA1</text>
<text x="13.3" y="53.3">SDIO_DATA2</text>
<text x="101.3" y="48.3">BT_UART_RXD</text>
<text x="101.3" y="50.8">BT_UART_TXD</text>
<text x="101.3" y="53.3">BT_UART_CTS</text>
<text x="13.3" y="55.8">SDIO_DATA3</text>
<text x="101.3" y="55.8">BT_UART_RTS</text>
<text x="204.2" y="64.9">ANT2</text>
<text x="124" y="70.9">BT_I2S_DO</text>
<text x="124" y="75.9">BT_I2S_DI</text>
<text x="124" y="73.4">BT_I2S_CLK</text>
<text x="19.3" y="81.2">EXT_LPO</text>
<text x="124" y="81">BT_I2S_WS</text>
<text x="124" y="78.4">BT_I2S_DO</text>
<text x="199.1" y="118.7">EXT_LPO</text>
<text x="10.8" y="133.8">WL_HOST_WAKE</text>
<text x="118.7" y="133.8">P0_4</text>
<text x="118.7" y="138.8">P1_4</text>
<text x="63.6" y="161.5">WL_HOST_WAKE</text>
<text x="118.7" y="161.5">P0_4</text>
</g>
<g font-size="2.2" fill="#00f">
<text x="128.2" y="42.2">No Load</text>
<text x="142.1" y="42.2">No Load</text>
<text x="183.6" y="42.2">No Load</text>
<text x="236.3" y="42.2">No Load</text>
<text x="254" y="74.9">No Load</text>
<text x="110.6" y="80">No Load</text>
<text x="105.6" y="140.3">No Load</text>
<text x="27.6" y="147.9">No Load</text>
<text x="103.1" y="162.9">No Load</text>
</g>
<g font-size="1.8">
<text x="31.4" y="1.9">5</text>
<text x="89.2" y="1.9">4</text>
<text x="146.9" y="1.9">3</text>
<text x="204.7" y="1.9">2</text>
<text x="262.5" y="1.9">1</text>
<text x=".6" y="29.4">D</text>
<text x="292.1" y="29.4">D</text>
<text x=".6" y="80.1">C</text>
<text x="292.1" y="80.1">C</text>
<text x=".6" y="130.8">B</text>
<text x="292.1" y="130.8">B</text>
<text x=".6" y="181.4">A</text>
<text x="292.1" y="181.4">A</text>
<text x="31.4" y="207.1">5</text>
<text x="89.2" y="207.1">4</text>
<text x="146.9" y="207.1">3</text>
<text x="204.7" y="207.1">2</text>
<text x="262.5" y="207.1">1</text>
</g>
</svg>
